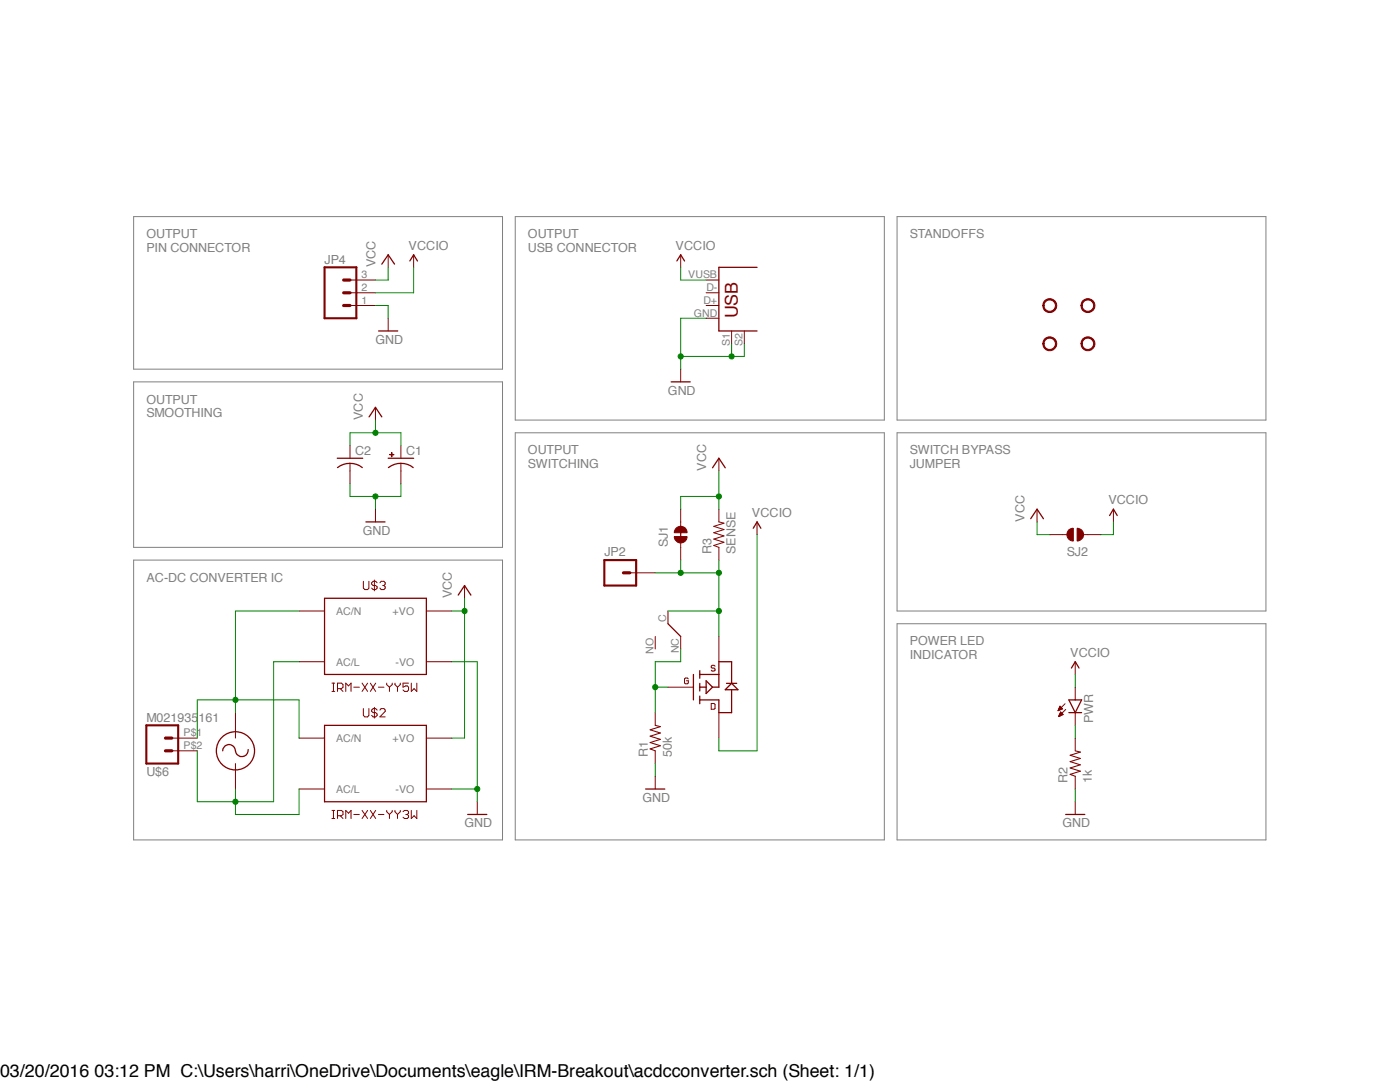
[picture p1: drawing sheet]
<svg xmlns="http://www.w3.org/2000/svg" width="279mm" height="216mm" viewBox="0 0 279 216" stroke-linecap="round" stroke-linejoin="round" font-family="sans-serif">
<path d="M26.6 43.1l226.2 124.6M252.8 43.1l-226.2 124.6" fill="none" stroke="#fff" stroke-width=".2"/>
<path d="M26.7 43.2h73.6v30.5h-73.6zM102.8 43.2h73.7v40.6h-73.7zM179 43.2h73.6v40.6h-73.6zM26.7 76.2h73.6v33h-73.6zM102.8 86.4h73.7v81.2h-73.7zM179 86.4h73.6v35.5h-73.6zM26.7 111.8h73.6v55.8h-73.6zM179 124.5h73.6v43.1h-73.6z" fill="none" stroke="#808080" stroke-width=".2"/>
<g fill="none" stroke="#800000" stroke-width=".2">
<path d="M80 92.5v1.5M72.5 116v1.3l.3 .3h.6l.2-.3v-1.3M74.7 115.7v2.2M75.3 116.3l-.3-.3h-.5l-.3 .3v.2l.3 .3h.5l.3 .3v.2l-.3 .3h-.5l-.3-.3M75.8 116.3l.3-.3h.5l.3 .3v.2l-.3 .3M76.4 116.8h.2M76.6 116.8l.3 .3v.2l-.3 .3h-.5l-.3-.3M59.7 121.9h5.1M59.7 132h5.1M66.3 138h.5M66.3 136.3h.5M66.5 136.3v1.7"/>
<path d="M67.4 137.4h.8l.3-.3v-.5l-.3-.3h-.8v1.7M67.9 137.4l.6 .6M69 138v-1.7l.6 .6 .5-.6v1.7M70.6 137.1h1.1M72.3 136.3l1.1 1.7M73.4 136.3l-1.1 1.7M73.9 136.3l1.1 1.7M75 136.3l-1.1 1.7M75.5 137.1h1.1M77.2 136.3v.3l.5 .5M77.7 137.1v.9M78.3 136.3v.3l-.6 .5"/>
<path d="M78.8 136.3v.3l.5 .5M79.3 137.1v.9M79.9 136.3v.3l-.6 .5M81.5 136.3h-1.1v.8l.9-.2 .2 .2v.6l-.2 .3h-.6l-.3-.3M82.1 136.3v1.7l.5-.6 .6 .6v-1.7M85.1 121.9h5.1M85.1 132h5.1M47 142.2v5.1M47 152.4v5M59.7 147.3h5.1M59.7 157.4h5.1M72.5 141.4v1.3l.3 .3h.6l.2-.3v-1.3"/>
<path d="M74.7 141.1v2.2M75.3 141.7l-.3-.3h-.5l-.3 .3v.2l.3 .3h.5l.3 .3v.2l-.3 .3h-.5l-.3-.3M75.8 141.7l.3-.3h.5l.3 .3v.2l-1.1 1.1h1.1M85.1 147.3h5.1M85.1 157.4h5.1M66.3 163.3h.5M66.3 161.7h.5M66.5 161.7v1.6M67.4 162.8h.8l.3-.3v-.5l-.3-.3h-.8v1.6M67.9 162.8l.6 .5M69 163.3v-1.6l.6 .6 .5-.6v1.6M70.6 162.5h1.1"/>
<path d="M72.3 161.7l1.1 1.6M73.4 161.7l-1.1 1.6M73.9 161.7l1.1 1.6M75 161.7l-1.1 1.6M75.5 162.5h1.1M77.2 161.7v.3l.5 .5M77.7 162.5v.8M78.3 161.7v.3l-.6 .5M78.8 161.7v.3l.5 .5M79.3 162.5v.8M79.9 161.7v.3l-.6 .5M80.4 162l.3-.3h.6l.2 .3v.3l-.2 .2"/>
<path d="M81 162.5h.3M81.3 162.5l.2 .3v.3l-.2 .2h-.6l-.3-.2M82.1 161.7v1.6l.5-.5 .6 .5v-1.6"/>
</g>
<g fill="none" stroke="#800000" stroke-width=".25">
<path d="M77.5 91.4h5M77.5 93.3a4 4 0 0 1 5 0M64.8 119.4h20.3v15.2h-20.3zM49.5 149.6a1.32 1.32 0 0 1-1.4 1.4 1.32 1.32 0 0 1-1.2-1.6 1.25 1.25 0 0 0-1.4-.8 1.25 1.25 0 0 0-1 1.2M64.8 144.7h20.3v15.3h-20.3z"/>
<circle cx="47" cy="149.8" r="3.8"/>
</g>
<path d="M77.8 90.7l.8 .1z" fill-rule="evenodd" fill="#800000"/>
<path d="M77.8 90.7l.8 .1z" fill="none" stroke="#800000" stroke-width=".2"/>
<path d="M78.1 90.3l.1 .8z" fill-rule="evenodd" fill="#800000"/>
<g fill="none" stroke="#800000" stroke-width=".2">
<path d="M69.8 88.9v2.5M69.8 92.5v4M74.9 81.3v2.5M78.1 90.3l.1 .8zM80 88.9v2.5M80 94v2.5M143.5 91.4v2.6M74.9 101.6v2.5M92.7 116.8v2.6M143.5 101.6v2.5l1 .3-2 .6 2 .7-2 .6 2 .6-2 .7 2 .6-2 .6 1 .4v2.6M151.1 104.1v2.6M214.6 132v2.6"/>
<path d="M214.6 137.1v2.6M95.2 160v2.5M130.8 142.2v2.5M130.8 149.8v2.6M130.8 154.9v2.5M211.2 141.7h.1M211.2 141.6h.3M211.2 141.6h.6M211.3 141.5h.7M211.3 142.9h.2M211.3 141.4h.7M211.3 142.8h.4"/>
<path d="M211.4 141.3h.5M211.4 142.7h.4M211.4 141.2h.4M211.4 142.6h.6M211.5 141.1h.2M211.5 142.5h.6M211.5 141.1h.1M211.5 142.5h.5M211.5 140.9l-.3 .9M211.5 140.9l.5 .5-.8 .4M211.5 140.9h.1M211.5 142.4h.4"/>
<path d="M211.6 142.3h.2M211.6 142.2h.2M211.7 142.1l-.4 .9M211.7 142.1l.5 .5-.9 .4M211.7 142.1h.1M212.6 140.4l-1.4 1.4M212.7 141.6l-1.4 1.4M214.6 142.2v2.5M214.6 147.3v2.5M214.6 154.9v2.5M214.6 160v2.5"/>
</g>
<g fill="none" stroke="#800000" stroke-width=".25">
<path d="M67.3 91.4h5.1M67.4 93.3a4 4 0 0 1 4.9 0M73.7 83.2l1.2-1.9 1.3 1.9M142.2 93.3l1.3-1.9 1.2 1.9M73 104.1h3.8M91.4 118.7l1.3-1.9 1.3 1.9M150.3 105.4l.8-1.3 .7 1.3M213.3 139.7h2.6l-1.3 2.5zM213.8 133.3l.8-1.3 .7 1.3M128.9 157.4h3.8M213.3 142.2h2.6M93.3 162.5h3.9"/>
<path d="M212.7 162.5h3.8"/>
</g>
<path d="M130.8 144.7l1 .3-2 .6 2 .7-2 .6 2 .6-2 .7 2 .6-2 .6 1 .4M214.6 149.8l1 .3-2 .6 2 .6-2 .7 2 .6-2 .6 2 .7-2 .6 1 .4" fill="none" stroke="#800000" stroke-width=".21"/>
<path d="M135 105.4l.8-.4v1.3h-1.2l.1-.6z" fill-rule="evenodd" fill="#800000"/>
<path d="M135 105.4l.8-.4v1.3h-1.2l.1-.6z" fill="none" stroke="#800000" stroke-width=".2"/>
<path d="M135.8 105a1.17 1.17 0 0 1 1.3 1.3h-1.3z" fill-rule="evenodd" fill="#800000"/>
<path d="M135.8 105a1.17 1.17 0 0 1 1.3 1.3h-1.3z" fill="none" stroke="#800000" stroke-width=".2"/>
<path d="M134.6 107.1h2.5a1.27 1.27 0 0 1-1.3 1.2 1.27 1.27 0 0 1-1.2-1.2z" fill-rule="evenodd" fill="#800000"/>
<path d="M134.6 107.1h2.5a1.27 1.27 0 0 1-1.3 1.2 1.27 1.27 0 0 1-1.2-1.2zM135.8 101.6v3.4M135.8 108.3v3.5M130.8 127v2.5M133.3 121.9v2.6M135.8 127v2.5" fill="none" stroke="#800000" stroke-width=".2"/>
<path d="M135.8 105.7v1.7M133.3 124.5l2.5 2.5" fill="none" stroke="#800000" stroke-width=".25"/>
<path d="M208.4 60.1a1.41 1.41 0 0 1 2.3 0 1.41 1.41 0 0 1-.7 2.2 1.41 1.41 0 0 1-1.9-1.3h.3a1.15 1.15 0 0 1 1.7-1 1.15 1.15 0 0 1 .1 2 1.15 1.15 0 0 1-1.8-.6v-.4h-.3z" fill-rule="evenodd" fill="#800000"/>
<path d="M208.4 60.1a1.41 1.41 0 0 1 2.3 0 1.41 1.41 0 0 1-.7 2.2 1.41 1.41 0 0 1-1.9-1.3h.3a1.15 1.15 0 0 1 1.7-1 1.15 1.15 0 0 1 .1 2 1.15 1.15 0 0 1-1.8-.6v-.4h-.3z" fill="none" stroke="#800000" stroke-width=".2"/>
<path d="M216 60.1a1.41 1.41 0 0 1 2.3 0 1.41 1.41 0 0 1-.7 2.2 1.41 1.41 0 0 1-1.9-1.3h.3a1.15 1.15 0 0 1 1.7-1 1.15 1.15 0 0 1 .2 2 1.15 1.15 0 0 1-1.9-.6v-.4h-.3z" fill-rule="evenodd" fill="#800000"/>
<path d="M216 60.1a1.41 1.41 0 0 1 2.3 0 1.41 1.41 0 0 1-.7 2.2 1.41 1.41 0 0 1-1.9-1.3h.3a1.15 1.15 0 0 1 1.7-1 1.15 1.15 0 0 1 .2 2 1.15 1.15 0 0 1-1.9-.6v-.4h-.3z" fill="none" stroke="#800000" stroke-width=".2"/>
<path d="M208.4 67.7a1.41 1.41 0 0 1 2.3 0 1.41 1.41 0 0 1-.7 2.2 1.41 1.41 0 0 1-1.9-1.3h.3a1.15 1.15 0 0 1 1.7-.9 1.15 1.15 0 0 1 .1 1.9 1.15 1.15 0 0 1-1.8-.6v-.4h-.3z" fill-rule="evenodd" fill="#800000"/>
<path d="M208.4 67.7a1.41 1.41 0 0 1 2.3 0 1.41 1.41 0 0 1-.7 2.2 1.41 1.41 0 0 1-1.9-1.3h.3a1.15 1.15 0 0 1 1.7-.9 1.15 1.15 0 0 1 .1 1.9 1.15 1.15 0 0 1-1.8-.6v-.4h-.3z" fill="none" stroke="#800000" stroke-width=".2"/>
<path d="M216 67.7a1.41 1.41 0 0 1 2.3 0 1.41 1.41 0 0 1-.7 2.2 1.41 1.41 0 0 1-1.9-1.3h.3a1.15 1.15 0 0 1 1.7-.9 1.15 1.15 0 0 1 .2 1.9 1.15 1.15 0 0 1-1.9-.6v-.4h-.3z" fill-rule="evenodd" fill="#800000"/>
<path d="M216 67.7a1.41 1.41 0 0 1 2.3 0 1.41 1.41 0 0 1-.7 2.2 1.41 1.41 0 0 1-1.9-1.3h.3a1.15 1.15 0 0 1 1.7-.9 1.15 1.15 0 0 1 .2 1.9 1.15 1.15 0 0 1-1.9-.6v-.4h-.3z" fill="none" stroke="#800000" stroke-width=".2"/>
<path d="M213.3 105.7l.9-.3v2.6a1.3 1.3 0 0 1-1.2-.8 1.3 1.3 0 0 1 .3-1.5z" fill-rule="evenodd" fill="#800000"/>
<path d="M213.3 105.7l.9-.3v2.6a1.3 1.3 0 0 1-1.2-.8 1.3 1.3 0 0 1 .3-1.5z" fill="none" stroke="#800000" stroke-width=".2"/>
<path d="M215 105.4a1.27 1.27 0 0 1 1.3 1.3 1.27 1.27 0 0 1-1.3 1.3z" fill-rule="evenodd" fill="#800000"/>
<g fill="none" stroke="#800000" stroke-width=".2">
<path d="M69.8 58.4h5.1M69.8 55.9h5.1M77.5 50.8v2.5M82.5 50.8v2.5M135.8 50.8v2.5M140.9 58.4h2.6M140.9 55.9h2.6M69.8 61h5.1M77.5 63.5v2.5M135.8 73.7v2.5M140.9 61h2.6M140.9 63.5h2.6"/>
<path d="M146 66v2.6M148.5 66v2.6M125.7 114.3h5.1M207 101.6v2.5M209.5 106.7h3.4M215 105.4a1.27 1.27 0 0 1 1.3 1.3 1.27 1.27 0 0 1-1.3 1.3zM216.2 106.7h3.5M222.2 101.6v2.5M133.3 137.1h5.1M137.4 135.5l-.2-.2h-.4l-.2 .2v.8l.2 .1h.4l.2-.1v-.5h-.4M142.7 132.9l-.2-.1h-.4l-.2 .1 .2 .4h.4l.2 .2v.2l-.2 .2h-.4l-.2-.2M143.5 127v5"/>
<path d="M34.3 147.3h5.1M34.3 149.8h5.1M141.9 140.4h.6l.2 .1v.9l-.2 .1h-.6zM143.5 142.2v5.1"/>
</g>
<g fill="none" stroke="#800000" stroke-width=".25">
<path d="M76.2 52.7l1.3-1.9 1.2 1.9M81.8 52.1l.7-1.3 .8 1.3M135.1 52.1l.7-1.3 .8 1.3M151.1 53.3h-7.6v12.7h7.6M75.6 66h3.8M133.9 76.2h3.9M205.7 103.5l1.3-1.9 1.2 1.9M221.4 102.9l.8-1.3 .8 1.3M138.4 134.6v5.1M139.7 133.8v1.5M139.7 136.4v1.5M139.7 138.9v1.5"/>
<path d="M139.7 137.1h1.2M139.7 134.6h3.8M140.9 135.8l1.3 1.3-1.3 1.3zM144.7 137.6l1.3-1.2 1.3 1.2zM145 136.4h2M146 136.4v-4.4h-2.5v5.1h-1.3M146 137.6v4.6h-2.5v-2.5h-3.8"/>
</g>
<path d="M64.8 53.3h6.3v10.2h-6.3zM120.6 111.8h6.4v5h-6.4zM29.2 144.7h6.4v7.7h-6.4z" fill="none" stroke="#800000" stroke-width=".42"/>
<path d="M68.6 55.9h1.2M68.6 58.4h1.2M68.6 61h1.2M124.4 114.3h1.3M33 149.8h1.3M33 147.3h1.3" fill="none" stroke="#800000" stroke-width=".64"/>
<path d="M47 139.7h12.7v7.6M59.7 121.9h-12.7v20.3" fill="none" stroke="#008000" stroke-width=".2"/>
<circle cx="47" cy="139.7" r=".51" fill="#008000"/>
<g fill="none" stroke="#008000" stroke-width=".2">
<path d="M47 139.7h-7.6v7.6M59.7 132h-5.1v28h-7.6M47 157.4v5.1h12.7v-5.1"/>
<circle cx="47" cy="139.7" r=".51"/>
</g>
<circle cx="47" cy="160" r=".51" fill="#008000"/>
<g fill="none" stroke="#008000" stroke-width=".2">
<path d="M90.2 132h5v28M39.4 149.8v10.2h7.6M90.2 157.4h5"/>
<circle cx="47" cy="160" r=".51"/>
</g>
<circle cx="95.2" cy="157.4" r=".51" fill="#008000"/>
<g fill="none" stroke="#008000" stroke-width=".2">
<path d="M69.8 96.5v2.6h10.2v-2.6M74.9 99.1v2.5"/>
<circle cx="95.2" cy="157.4" r=".51"/>
</g>
<circle cx="74.9" cy="99.1" r=".51" fill="#008000"/>
<g fill="none" stroke="#008000" stroke-width=".2">
<path d="M74.9 61h2.6v2.5M140.9 63.5h-5.1v10.2M146 68.6v2.5M148.5 68.6v2.5h-12.7M130.8 152.4v2.5M214.6 157.4v2.6"/>
<circle cx="74.9" cy="99.1" r=".51"/>
</g>
<circle cx="146" cy="71.1" r=".51" fill="#008000"/>
<circle cx="146" cy="71.1" r=".51" fill="none" stroke="#008000" stroke-width=".2"/>
<circle cx="135.8" cy="71.1" r=".51" fill="#008000"/>
<g fill="none" stroke="#008000" stroke-width=".2">
<path d="M92.7 119.4v27.9h-2.5M90.2 121.9h2.5"/>
<circle cx="135.8" cy="71.1" r=".51"/>
</g>
<circle cx="92.7" cy="121.9" r=".51" fill="#008000"/>
<g fill="none" stroke="#008000" stroke-width=".2">
<path d="M69.8 88.9v-2.5h10.2v2.5M74.9 83.8v2.6"/>
<circle cx="92.7" cy="121.9" r=".51"/>
</g>
<circle cx="74.9" cy="86.4" r=".51" fill="#008000"/>
<g fill="none" stroke="#008000" stroke-width=".2">
<path d="M143.5 94v7.6M143.5 99.1h-7.7v2.5"/>
<circle cx="74.9" cy="86.4" r=".51"/>
</g>
<circle cx="143.5" cy="99.1" r=".51" fill="#008000"/>
<g fill="none" stroke="#008000" stroke-width=".2">
<path d="M77.5 53.3v2.6h-2.6M207 104.1v2.6h2.5M130.8 137.1h2.5M135.8 129.5v2.5h-5v10.2"/>
<circle cx="143.5" cy="99.1" r=".51"/>
</g>
<circle cx="130.8" cy="137.1" r=".51" fill="#008000"/>
<g fill="none" stroke="#008000" stroke-width=".2">
<path d="M82.5 53.3v5.1h-7.6M135.8 53.3v2.6h5.1M135.8 111.8v2.5M143.5 111.8v2.5h-12.7M151.1 106.7v43.1h-7.6v-2.5M222.2 104.1v2.6h-2.5M214.6 134.6v2.5M214.6 144.7v2.6"/>
<circle cx="130.8" cy="137.1" r=".51"/>
</g>
<circle cx="135.8" cy="114.3" r=".51" fill="#008000"/>
<g fill="none" stroke="#008000" stroke-width=".2">
<path d="M143.5 114.3v7.6h-10.2"/>
<circle cx="135.8" cy="114.3" r=".51"/>
</g>
<circle cx="143.5" cy="114.3" r=".51" fill="#008000"/>
<g fill="none" stroke="#008000" stroke-width=".2">
<path d="M143.5 121.9v5.1"/>
<circle cx="143.5" cy="114.3" r=".51"/>
</g>
<circle cx="143.5" cy="121.9" r=".51" fill="#008000"/>
<circle cx="143.5" cy="121.9" r=".51" fill="none" stroke="#008000" stroke-width=".2"/>
<text font-size="3.6" fill="#800000" x="147.3" y="63.5" transform="rotate(-90 147.3 63.5)">USB</text>
<text font-size="3.6" x="0" y="214.9">03/20/2016 03:12 PM C:\Users\harri\OneDrive\Documents\eagle\IRM-Breakout\acdcconverter.sch (Sheet: 1/1)</text>
<g font-size="2.5" fill="#808080">
<text x="29.2" y="47.5">OUTPUT</text>
<text x="105.4" y="47.5">OUTPUT</text>
<text x="181.6" y="47.5">STANDOFFS</text>
<text x="29.2" y="50.2">PIN CONNECTOR</text>
<text x="64.8" y="52.6">JP4</text>
<text x="74.9" y="53.3" transform="rotate(-90 74.9 53.3)">VCC</text>
<text x="81.5" y="49.8">VCCIO</text>
<text x="105.4" y="50.2">USB CONNECTOR</text>
<text x="134.8" y="49.8">VCCIO</text>
<text x="74.9" y="68.6">GND</text>
<text x="29.2" y="80.5">OUTPUT</text>
<text x="29.2" y="83.2">SMOOTHING</text>
<text x="72.4" y="83.8" transform="rotate(-90 72.4 83.8)">VCC</text>
<text x="133.3" y="78.7">GND</text>
<text x="70.9" y="90.8">C2</text>
<text x="81" y="90.8">C1</text>
<text x="105.4" y="90.7">OUTPUT</text>
<text x="105.4" y="93.3">SWITCHING</text>
<text x="140.9" y="94" transform="rotate(-90 140.9 94)">VCC</text>
<text x="181.6" y="90.7">SWITCH BYPASS</text>
<text x="181.6" y="93.3">JUMPER</text>
<text x="221.2" y="100.6">VCCIO</text>
<text x="72.4" y="106.7">GND</text>
<text x="150.1" y="103.1">VCCIO</text>
<text x="204.4" y="104.1" transform="rotate(-90 204.4 104.1)">VCC</text>
<text x="120.6" y="111">JP2</text>
<text x="133.3" y="109.2" transform="rotate(-90 133.3 109.2)">SJ1</text>
<text x="142" y="110.5" transform="rotate(-90 142 110.5)">R3</text>
<text x="146.8" y="110.5" transform="rotate(-90 146.8 110.5)">SENSE</text>
<text x="212.9" y="111">SJ2</text>
<text x="29.2" y="116.1">AC-DC CONVERTER IC</text>
<text x="90.2" y="119.4" transform="rotate(-90 90.2 119.4)">VCC</text>
<text x="181.6" y="128.8">POWER LED</text>
<text x="181.6" y="131.4">INDICATOR</text>
<text x="213.6" y="131.1">VCCIO</text>
<text x="29.2" y="144">M021935161</text>
<text x="218.1" y="144.2" transform="rotate(-90 218.1 144.2)">PWR</text>
<text x="29.2" y="154.9">U$6</text>
<text x="129.3" y="151.1" transform="rotate(-90 129.3 151.1)">R1</text>
<text x="134.1" y="151.1" transform="rotate(-90 134.1 151.1)">50k</text>
<text x="128.2" y="160">GND</text>
<text x="213.1" y="156.2" transform="rotate(-90 213.1 156.2)">R2</text>
<text x="217.9" y="156.2" transform="rotate(-90 217.9 156.2)">1k</text>
<text x="92.7" y="165.1">GND</text>
<text x="212.1" y="165.1">GND</text>
</g>
<g font-size="2.1" fill="#808080">
<text x="72.2" y="58.1">2</text>
<text x="72.2" y="55.5">3</text>
<text x="137.4" y="55.5">VUSB</text>
<text x="141" y="58.1">D-</text>
<text x="72.2" y="60.6">1</text>
<text x="138.5" y="63.2">GND</text>
<text x="140.4" y="60.6">D+</text>
<text x="145.7" y="69" transform="rotate(-90 145.7 69)">S1</text>
<text x="148.2" y="69" transform="rotate(-90 148.2 69)">S2</text>
<text x="67.1" y="122.7">AC/N</text>
<text x="78.4" y="122.7">+VO</text>
<text x="133" y="124.1" transform="rotate(-90 133 124.1)">C</text>
<text x="130.4" y="130.5" transform="rotate(-90 130.4 130.5)">NO</text>
<text x="135.5" y="130.4" transform="rotate(-90 135.5 130.4)">NC</text>
<text x="67.1" y="132.8">AC/L</text>
<text x="79" y="132.8">-VO</text>
<text x="36.6" y="146.9">P$1</text>
<text x="36.6" y="149.5">P$2</text>
<text x="67.1" y="148">AC/N</text>
<text x="78.4" y="148">+VO</text>
<text x="67.1" y="158.2">AC/L</text>
<text x="79" y="158.2">-VO</text>
</g>
</svg>
